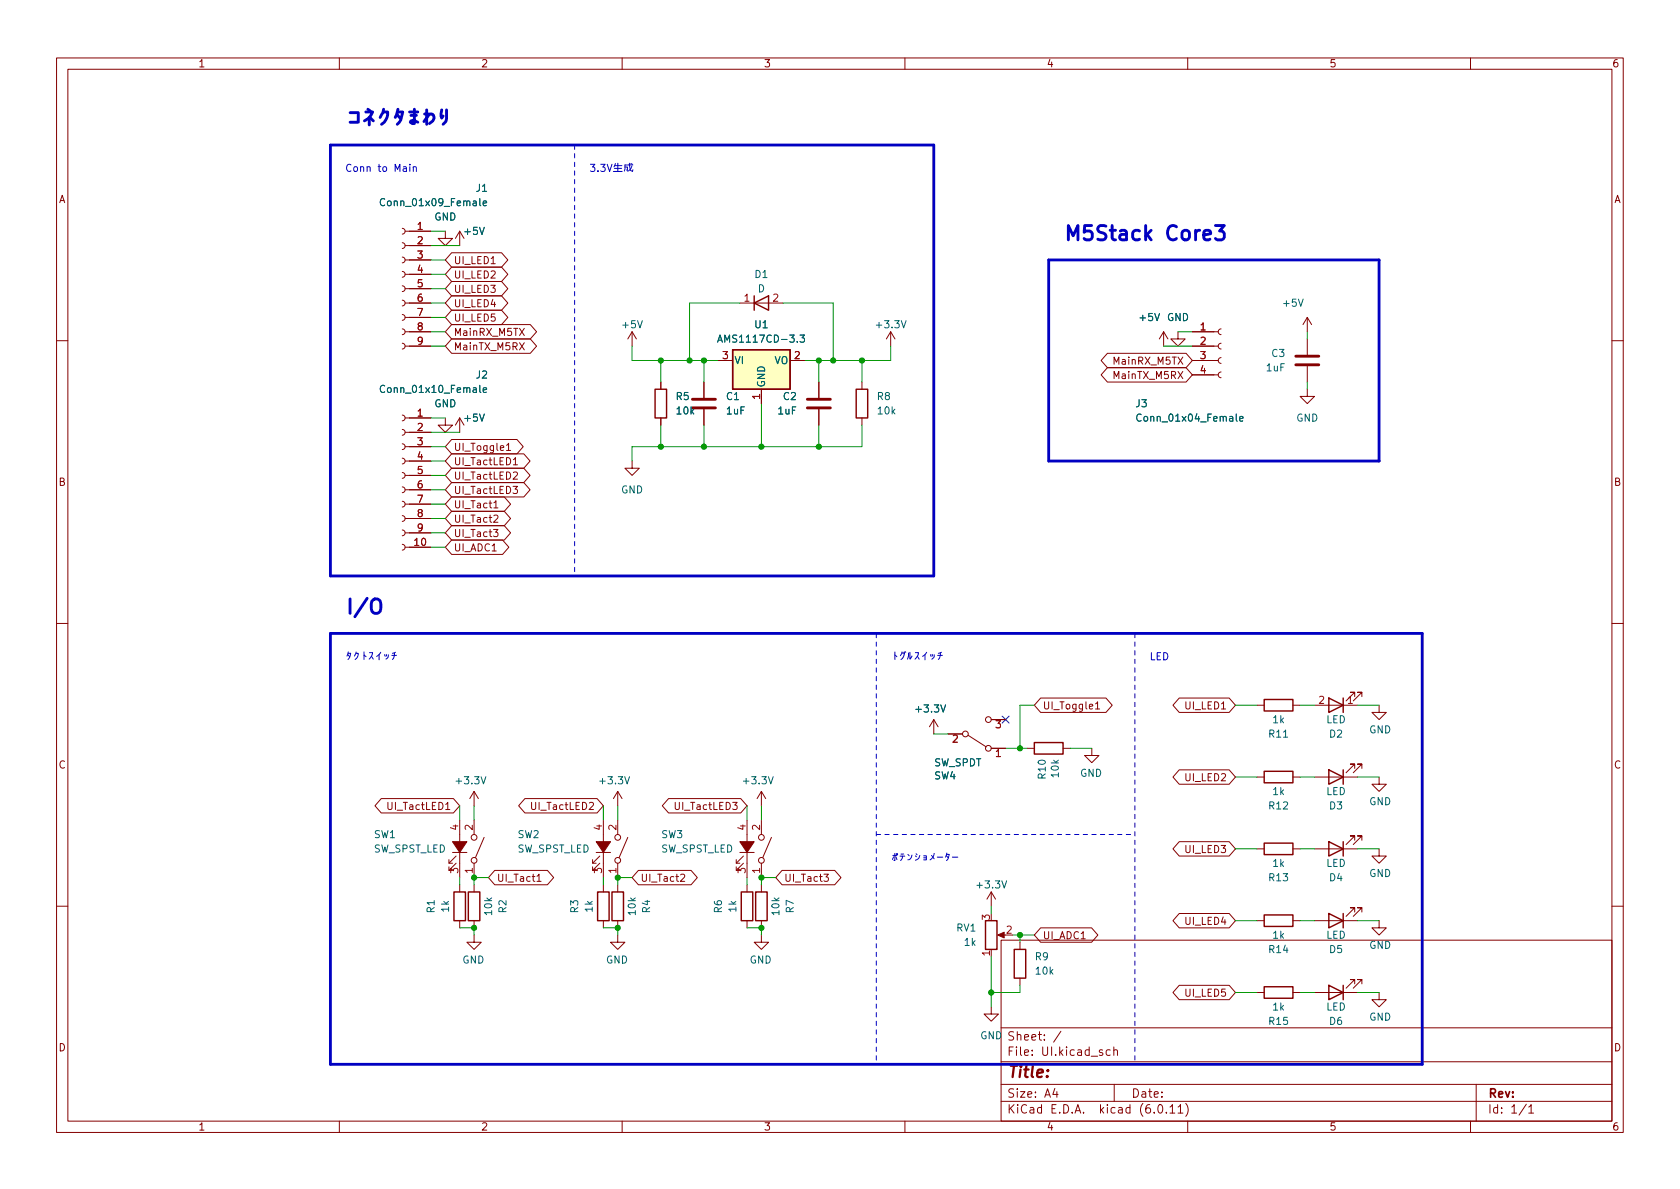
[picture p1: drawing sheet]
<svg xmlns="http://www.w3.org/2000/svg" width="297mm" height="210mm" viewBox="0 0 297 210" stroke-linecap="round" stroke-linejoin="round" font-family="sans-serif">
<g fill="none" stroke="#840000" stroke-width=".18">
<path d="M10 10.2h277v190.1h-277zM12 12.2h273v186.1h-273zM60 10.2v2M110 10.2v2M160 10.2v2M210 10.2v2M260 10.2v2M71.1 58.2l.4 .1 .1 .4-.1 .3-.4 .2M71.1 55.6l.4 .2 .1 .3-.1 .4-.4 .1M71.1 53.1l.4 .1 .1 .4-.1 .3-.4 .2M71.1 50.5l.4 .2 .1 .3-.1 .4-.4 .2M71.1 48l.4 .1 .1 .4-.1 .4-.4 .1"/>
<path d="M71.1 45.5l.4 .1 .1 .4-.1 .3-.4 .2M71.1 42.9l.4 .2 .1 .3-.1 .4-.4 .1M71.1 40.4l.4 .1 .1 .4-.1 .3-.4 .2M71.6 58.7h4.6M71.6 53.6h4.6M71.6 56.1h4.6M71.6 51h4.6M71.6 48.5h4.6M71.6 46h4.6M71.6 43.4h4.6M71.6 40.9h4.6M78.7 40.9v1.3h1.3l-1.3 1.2-1.2-1.2h1.2"/>
<path d="M79.9 52.3h8.8l1.1 1.3-1.1 1.3h-8.8l-1.2-1.3zM79.9 47.2h8.8l1.1 1.3-1.1 1.3h-8.8l-1.2-1.3zM79.9 49.8h8.8l1.1 1.2-1.1 1.3h-8.8l-1.2-1.3zM79.9 44.7h8.8l1.1 1.3-1.1 1.2h-8.8l-1.2-1.2zM79.9 54.9h8.8l1.1 1.2-1.1 1.3h-8.8l-1.2-1.3zM79.9 57.4h13.9l1.1 1.3-1.1 1.2h-13.9l-1.2-1.2zM79.9 59.9h13.9l1.1 1.3-1.1 1.3h-13.9l-1.2-1.3zM80.5 42.2l.8-1.3v2.5M111.8 58.7l-.8 1.2M111.8 58.7v2.5M111.8 58.7l.7 1.2M130.8 53.6h7.6"/>
<path d="M157.5 58.7l-.8 1.2M157.5 58.7v2.5M157.5 58.7l.7 1.2M205.7 58.7l.8 1.2M205.7 58.7v2.5M205.7 58.7l-.7 1.2M208.3 58.7v1.2h-1.3l1.3 1.3 1.2-1.3h-1.2M210.8 58.7h4.6M215.9 58.2l-.4 .1-.1 .4 .1 .3 .4 .2M231.1 56.1v2.6M231.1 59.9v2.8M231.1 56.1l.8 1.3"/>
<path d="M231.1 56.1l-.7 1.3M10 60.2h2M71.1 60.7l.4 .1 .1 .4-.1 .4-.4 .1M71.1 78.5l.4 .1 .1 .4-.1 .3-.4 .2M71.1 75.9l.4 .2 .1 .3-.1 .4-.4 .2M71.1 73.4l.4 .1 .1 .4-.1 .4-.4 .1M71.6 61.2h4.6M71.6 79h4.6M71.6 76.4h4.6M71.6 73.9h4.6M78.7 73.9v1.3h1.3l-1.3 1.2-1.2-1.2h1.2M79.9 77.7h11.5l1.1 1.3-1.1 1.3h-11.5l-1.2-1.3z"/>
<path d="M80.5 75.2l.8-1.3v2.5M89.6 78.7l.3-.3v1.3M89.6 79.7h.7M116.8 67.6v1.2M116.8 73.9v1.3M124.5 67.6v2.8M124.5 72.4v2.8M127 63.7h2.5M134.6 68.8v2.6M139.7 63.7h2.5M144.8 67.6v2.8M144.8 72.4v2.8"/>
<path d="M152.4 67.6v1.2M152.4 73.9v1.3M195.8 65h13.9l1.1 1.3-1.1 1.3h-13.9l-1.1-1.3zM195.8 62.5h13.9l1.1 1.2-1.1 1.3h-13.9l-1.1-1.3zM210.8 63.7h4.6M210.8 66.3h4.6M210.8 61.2h4.6M215.9 65.8l-.4 .1-.1 .4 .1 .3 .4 .2M215.9 63.2l-.4 .2-.1 .3 .1 .4 .4 .2M215.9 60.7l-.4 .1-.1 .4 .1 .4 .4 .1M231.1 68.8v1.3h-1.2l1.2 1.3 1.3-1.3h-1.3M231.1 64.8v2.8"/>
<path d="M285 60.2h2M71.1 96.3l.4 .1 .1 .4-.1 .3-.4 .2M71.1 93.7l.4 .2 .1 .3-.1 .4-.4 .1M71.1 91.2l.4 .1 .1 .4-.1 .3-.4 .2M71.1 88.6l.4 .2 .1 .3-.1 .4-.4 .2M71.1 86.1l.4 .1 .1 .4-.1 .4-.4 .1M71.1 83.6l.4 .1 .1 .4-.1 .3-.4 .2M71.1 81l.4 .2 .1 .3-.1 .4-.4 .1M71.6 96.8h4.6M71.6 94.2h4.6M71.6 91.7h4.6M71.6 89.1h4.6"/>
<path d="M71.6 86.6h4.6M71.6 84.1h4.6M71.6 81.5h4.6M79.9 93h9.3l1.1 1.2-1.1 1.3h-9.3l-1.2-1.3zM79.9 87.9h9.3l1.1 1.2-1.1 1.3h-9.3l-1.2-1.3zM79.9 90.4h9.3l1.1 1.3-1.1 1.3h-9.3l-1.2-1.3zM79.9 95.5h9l1.1 1.3-1.1 1.2h-9l-1.2-1.2zM79.9 80.3h12.7l1.1 1.2-1.1 1.3h-12.7l-1.2-1.3zM79.9 82.8h12.7l1.1 1.3-1.1 1.2h-12.7l-1.2-1.2zM79.9 85.3h12.7l1.1 1.3-1.1 1.3h-12.7l-1.2-1.3zM87.3 93.6h.7l-.4 .5 .4 .1v.6l-.2 .1-.5-.1M87.3 88.9l.4-.4v1.3"/>
<path d="M87.3 91.2l.5-.1 .2 .3-.7 1h.7M87.3 89.8h.7M90.7 86h.8l-.4 .5 .3 .1v.6l-.1 .1-.6-.1M90.8 81.3l.3-.4v1.3M90.8 83.6l.5-.1 .2 .3-.8 .9h.8M90.8 82.2h.7M111.8 81.5v1.3h1.2l-1.2 1.3-1.3-1.3h1.3M10 110.2h2M285 110.2h2M83.8 139.9v2.6M83.8 139.9l-.7 1.3M83.8 139.9l.8 1.3"/>
<path d="M109.2 139.9v2.6M109.2 139.9l-.7 1.3M109.2 139.9l.8 1.3M134.6 139.9v2.6M134.6 139.9l-.7 1.3M134.6 139.9l.8 1.3M165.1 127.2l-.8 1.3M165.1 127.2v2.6M165.1 127.2l.8 1.3M167.6 129.8h2.6M171.2 130l3.2 2.1M175.3 132.3h2.5"/>
<path d="M175.3 127.2h2.5M181.6 132.3h1.3M184 123.4h11.5l1.2 1.3-1.2 1.3h-11.5l-1.1-1.3zM188 132.3h1.2M193 132.3v1.3h-1.2l1.2 1.3 1.3-1.3h-1.3M193.7 124.5l.4-.4v1.3M193.7 125.4h.7M208.5 136.1h8.8l1.1 1.3-1.1 1.3h-8.8l-1.1-1.3zM208.5 123.4h8.8l1.1 1.3-1.1 1.3h-8.8l-1.1-1.3zM222.2 137.4h1.3M222.2 124.7h1.3M228.6 137.4h1.3"/>
<path d="M228.6 124.7h1.3M232.4 137.4h7.6M232.4 124.7h7.6M239.5 135.9v-.8h-.7h.7l-1.5 1.5M239.5 123.2v-.8h-.7h.7l-1.5 1.5M240.8 135.9v-.8h-.8h.8l-1.5 1.5M240.8 123.2v-.8h-.8h.8l-1.5 1.5M243.8 124.7v1.3h-1.2l1.2 1.2 1.3-1.2h-1.3M243.8 137.4v1.3h-1.2l1.2 1.2 1.3-1.2h-1.3M67.4 141.2h12.8l1.1 1.3-1.1 1.3h-12.8l-1.1-1.3zM78.8 142.2l.4-.3v1.3M78.8 143.2h.7"/>
<path d="M79.4 152v.6h.6M80 150.7h2.5M80.6 152.6l-1.2 1.3M80.6 151.4l-1.2 1.2M81.3 145v10.2M81.3 156.5v1.2M83.8 145v2.6M83.8 152.6v2.6M83.8 156.5v1.2M85.6 148.1l-1.5 3.5M87.5 153.9h9.3l1.1 1.3-1.1 1.3h-9.3l-1.1-1.3zM92.8 141.2h12.8l1.1 1.3-1.1 1.3h-12.8l-1.1-1.3z"/>
<path d="M94.9 154.9l.4-.3v1.3M94.9 155.9h.8M104.2 142l.5-.1 .2 .3-.8 1h.8M104.8 152v.6h.6M105.4 150.7h2.5M106 152.6l-1.2 1.3M106 151.4l-1.2 1.2M106.7 145v10.2M106.7 156.5v1.2M109.2 145v2.6M109.2 152.6v2.6M109.2 156.5v1.2"/>
<path d="M111 148.1l-1.5 3.5M112.9 153.9h9.3l1.1 1.3-1.1 1.3h-9.3l-1.1-1.3zM118.2 141.2h12.8l1.1 1.3-1.1 1.3h-12.8l-1.1-1.3zM120.3 154.7l.5-.1 .3 .3-.8 1h.8M129.5 141.9h.8l-.4 .5 .4 .1v.5l-.2 .2-.6-.2M130.2 152v.6h.6M130.8 150.7h2.5M131.4 152.6l-1.2 1.3M131.4 151.4l-1.2 1.2M132.1 145v10.2M132.1 156.5v1.2M134.6 145v2.6"/>
<path d="M134.6 152.6v2.6M134.6 156.5v1.2M136.4 148.1l-1.5 3.5M138.3 153.9h9.3l1.1 1.3-1.1 1.3h-9.3l-1.1-1.3zM145.7 154.6h.8l-.5 .5 .4 .1v.5l-.2 .2-.5-.2M175.3 157.7v2.6M175.3 157.7l-.8 1.3M175.3 157.7l.7 1.3M208.5 148.8h8.8l1.1 1.3-1.1 1.3h-8.8l-1.1-1.3zM222.2 150.1h1.3M228.6 150.1h1.3M232.4 150.1h7.6"/>
<path d="M239.5 148.6v-.8h-.7h.7l-1.5 1.5M240.8 148.6v-.8h-.8h.8l-1.5 1.5M243.8 150.1v1.3h-1.2l1.2 1.2 1.3-1.2h-1.3M10 160.2h2M81.3 162.8v1.3M83.8 165.3v1.3h-1.3l1.3 1.3 1.3-1.3h-1.3M83.8 162.8v1.3M106.7 162.8v1.3M109.2 165.3v1.3h-1.3l1.3 1.3 1.3-1.3h-1.3M109.2 162.8v1.3M132.1 162.8v1.3M134.6 165.3v1.3h-1.3l1.3 1.3 1.3-1.3h-1.3"/>
<path d="M134.6 162.8v1.3M175.3 178v1.3h1.2l-1.2 1.3-1.3-1.3h1.3M175.3 167.9v1.3M176.8 165.3h1M177 166.3h108v32h-108zM180.3 166.6v1.3M180.3 173v1.2M184 164.1h9l1.1 1.2-1.1 1.3h-9l-1.1-1.3zM208.5 174.2h8.8l1.1 1.3-1.1 1.3h-8.8l-1.1-1.3zM208.5 161.5h8.8l1.1 1.3-1.1 1.3h-8.8l-1.1-1.3zM222.2 175.5h1.3M222.2 162.8h1.3"/>
<path d="M228.6 175.5h1.3M228.6 162.8h1.3M232.4 175.5h7.6M232.4 162.8h7.6M239.5 174v-.8h-.7h.7l-1.5 1.5M239.5 161.3v-.8h-.7h.7l-1.5 1.5M240.8 174v-.8h-.8h.8l-1.5 1.5M240.8 161.3v-.8h-.8h.8l-1.5 1.5M243.8 175.5v1.3h-1.2l1.2 1.2 1.3-1.2h-1.3M243.8 162.8v1.3h-1.2l1.2 1.2 1.3-1.2h-1.3M285 160.2h2M60 198.3v2"/>
<path d="M110 198.3v2M160 198.3v2M177 194.8h108M177 191.8h108M177 187.8h108M177 181.8h108M182.5 186.5v.1M182.5 185.7v.1M184.6 183.8v.1M184.6 183v.1M187.6 182.4l-1.3 1.9M196.9 185.8l.2-.2 .4 .1 .1 .9"/>
<path d="M197 191.8v3M209.6 195.1a1.72 1.72 0 0 1 0 2.3M210 198.3v2M260 198.3v2M261 191.8v6.5M270.3 195.8l.4-.5v1.5M270.3 196.8h.9"/>
<circle cx="170.7" cy="129.8" r=".51"/>
<circle cx="174.8" cy="127.2" r=".51"/>
<circle cx="174.8" cy="132.3" r=".51"/>
<circle cx="83.8" cy="148.1" r=".51"/>
<circle cx="83.8" cy="152.1" r=".51"/>
<circle cx="109.2" cy="148.1" r=".51"/>
<circle cx="109.2" cy="152.1" r=".51"/>
<circle cx="134.6" cy="148.1" r=".51"/>
<circle cx="134.6" cy="152.1" r=".51"/>
</g>
<g fill="none" stroke="#840000" stroke-width=".25">
<path d="M133.3 53.6l2.6-1.3v2.6zM133.3 52.3v2.6M115.8 68.8h2.1v5.1h-2.1zM129.5 61.8h10.2v7h-10.2zM151.4 68.8h2v5.1h-2zM182.9 131.3h5.1v2h-5.1zM223.5 123.7h5.1v2h-5.1zM223.5 136.4h5.1v2h-5.1zM234.9 136.1l2.6 1.3-2.6 1.3zM234.9 123.4l2.6 1.3-2.6 1.3zM237.5 123.4v2.6M237.5 136.1v2.6"/>
<path d="M80.3 157.7h2v5.1h-2zM82.8 157.7h2v5.1h-2zM105.7 157.7h2v5.1h-2zM108.2 157.7h2v5.1h-2zM131.1 157.7h2v5.1h-2zM133.6 157.7h2v5.1h-2zM223.5 149.1h5.1v2h-5.1zM234.9 148.8l2.6 1.3-2.6 1.3zM237.5 148.8v2.6M174.2 162.8h2.1v5.1h-2.1zM179.3 167.9h2.1v5.1h-2.1zM223.5 174.5h5.1v2h-5.1z"/>
<path d="M223.5 161.8h5.1v2h-5.1zM234.9 174.2l2.6 1.3-2.6 1.3zM234.9 161.5l2.6 1.3-2.6 1.3zM237.5 161.5v2.6M237.5 174.2v2.6"/>
</g>
<path d="M129.5 61.8h10.2v7h-10.2z" fill="#ffffc2" stroke="#ffffc2" stroke-width=".18"/>
<g fill="none" stroke="#006464" stroke-width=".18">
<path d="M84.8 35.1v1.1l.2 .2M85.4 36l.6-.2v-.2l-.4-.1-.2 .2 .1 .6h.5M84.8 40.2l.4 1.3 .4-1.3M112.7 56.7l.5 1.3 .4-1.3M141.5 59.2h.7l-.4 .5 .4 .1v.6l-.2 .1-.5-.1M159.4 56.7l.4 1.3 .4-1.3M204.2 55.4l.4 1.3 .4-1.3M229.6 52.9l.4 1.3 .4-1.3M84.8 73.2l.4 1.3 .4-1.3M84.8 68.1v1.1l.2 .2M85.4 69l.6-.1v-.3h-.4l-.2 .1 .1 .6h.5M141 60.4v.1"/>
<path d="M218.6 73.2v1.1l.2 .2M219.2 74.1l.6-.2-.1-.2-.3-.1-.2 .2v.6h.5M85.1 137.3l.4 1.3 .4-1.3M110.5 137.3l.4 1.3 .4-1.3M135.9 137.3l.4 1.3 .4-1.3M166.3 124.6l.5 1.3 .4-1.3M226.9 130.4h.8M177.1 155.8l.5 1.2 .4-1.2"/>
</g>
<path d="M122.4 72.1h4.1M122.4 70.6h4.1M142.7 72.1h4.1M142.7 70.6h4.1M229.1 64.5h4.1M229.1 63h4.1" fill="none" stroke="#840000" stroke-width=".51"/>
<g fill="#840000" stroke="#840000" stroke-width=".18">
<path d="M80 148.8h2.5l-1.2 1.9z"/>
<path d="M105.4 148.8h2.5l-1.2 1.9z"/>
<path d="M176.4 165.3l1.1-.5v1.1z"/>
<path d="M130.8 148.8h2.5l-1.2 1.9z"/>
</g>
<path d="M168.5 130.1l.5-.1 .3 .3-.8 1h.8M176.1 127.4h.8l-.4 .5 .3 .1v.6l-.1 .1-.6-.1M176.2 132.9l.3-.4v1.3" fill="none" stroke="#a90000" stroke-width=".18"/>
<path d="M65.8 106.3a.85 .85 0 0 1 .9-.4 .85 .85 0 0 1 .6 .9v.8a.85 .85 0 0 1-.8 .9 .85 .85 0 0 1-.9-.9z" fill="none" stroke="#0000c2" stroke-width=".51"/>
<g fill="none" stroke="#0000c2" stroke-width=".18">
<path d="M104.4 29h.8l-.4 .5 .3 .2v.5l-.2 .1-.5-.1M105.7 30.2v.1M106.2 29h.8l-.4 .5 .3 .2v.5l-.1 .1-.6-.1M107.4 29l.4 1.3 .4-1.3M108.4 30.3h1.6M108.6 29.8h1.3M108.7 29.3h1.3M108.8 28.9l-.2 .6M109.2 28.9v1.4M110.5 29.5h.4v.6h-.2M111.3 28.9l.2 1.2 .3 .2 .1-.3M111.5 28.9l.3 .1"/>
<path d="M111.7 29.4l-.2 .4-.3 .4-.3 .1M111.9 29.2h-1.4l-.1 1.1"/>
</g>
<path d="M101.6 25.6v76.2M154.9 112v76.2M200.7 112v76.2M154.9 147.6h45.8" fill="none" stroke="#0000c2" stroke-width=".18" stroke-dasharray=".8 .8"/>
<path d="M58.4 25.6h106.7v76.2h-106.7zM185.4 46h58.4v35.5h-58.4zM58.4 112h193.1v76.2h-193.1z" fill="none" stroke="#0000c2" stroke-width=".5"/>
<g fill="none" stroke="#009600" stroke-width=".18">
<path d="M76.2 53.6h2.5M76.2 43.4h5.1M76.2 58.7h2.5M76.2 56.1h2.5M76.2 48.5h2.5M76.2 40.9h2.5M76.2 51h2.5M76.2 46h2.5M130.8 53.6h-8.9v10.1M138.4 53.6h8.9v10.1M208.3 58.7h2.5M231.1 58.7v1.2"/>
<path d="M76.2 79h2.5M76.2 61.2h2.5M76.2 73.9h2.5M76.2 76.4h5.1M111.8 61.2v2.5h15.2M116.8 63.7v3.9M116.8 75.2v3.8M124.5 63.7v3.9M124.5 75.2v3.8M134.6 71.4v7.6M144.8 63.7v3.9M144.8 75.2v3.8"/>
<path d="M152.4 75.2v3.8h-40.6v2.5M152.4 63.7v3.9M157.5 61.2v2.5h-15.3M205.7 61.2h5.1M231.1 67.6v1.2M76.2 89.1h2.5M76.2 94.2h2.5M76.2 84.1h2.5M76.2 81.5h2.5M76.2 86.6h2.5M76.2 91.7h2.5M76.2 96.8h2.5"/>
<path d="M165.1 129.8h2.5M177.8 132.3h3.8M182.9 124.7h-2.6v7.6M189.2 132.3h3.8M218.4 124.7h3.8M218.4 137.4h3.8M229.9 124.7h2.5M229.9 137.4h2.5M240 124.7h3.8M240 137.4h3.8M81.3 142.5v2.5M81.3 155.2v1.3"/>
<path d="M83.8 142.5v2.5M86.4 155.2h-2.6v1.3M106.7 142.5v2.5M106.7 155.2v1.3M109.2 142.5v2.5M111.8 155.2h-2.6v1.3M132.1 142.5v2.5M132.1 155.2v1.3M134.6 142.5v2.5M137.2 155.2h-2.6v1.3M218.4 150.1h3.8M229.9 150.1h2.5"/>
<path d="M240 150.1h3.8M81.3 164.1h2.5v1.2M106.7 164.1h2.5v1.2M132.1 164.1h2.5v1.2M175.3 160.3v1.2M175.3 169.2v8.8M179.1 165.3h3.8M180.3 165.3v1.3M180.3 174.2v1.3h-5M218.4 162.8h3.8M218.4 175.5h3.8M229.9 162.8h2.5"/>
<path d="M229.9 175.5h2.5M240 162.8h3.8M240 175.5h3.8"/>
</g>
<path d="M177.2 126.6l1.2 1.3M178.4 126.6l-1.2 1.3" fill="none" stroke="#000084" stroke-width=".18"/>
<g fill="#009600" stroke="#009600" stroke-width=".18">
<circle cx="144.8" cy="79" r=".46"/>
<circle cx="144.8" cy="63.7" r=".46"/>
<circle cx="134.6" cy="79" r=".46"/>
<circle cx="147.3" cy="63.7" r=".46"/>
<circle cx="152.4" cy="63.7" r=".46"/>
<circle cx="124.5" cy="79" r=".46"/>
<circle cx="116.8" cy="79" r=".46"/>
<circle cx="124.5" cy="63.7" r=".46"/>
<circle cx="121.9" cy="63.7" r=".46"/>
<circle cx="180.3" cy="165.3" r=".46"/>
<circle cx="109.2" cy="155.2" r=".46"/>
<circle cx="109.2" cy="164.1" r=".46"/>
<circle cx="134.6" cy="164.1" r=".46"/>
<circle cx="180.3" cy="132.3" r=".46"/>
<circle cx="175.3" cy="175.5" r=".46"/>
<circle cx="134.6" cy="155.2" r=".46"/>
<circle cx="83.8" cy="164.1" r=".46"/>
<circle cx="83.8" cy="155.2" r=".46"/>
<circle cx="116.8" cy="63.7" r=".46"/>
</g>
<g font-size="3.5" fill="#0000c2">
<text x="61" y="22.2">þÿ0³0Í0¯0¿0~0•0Š</text>
<text x="188" y="42.5">M5Stack</text>
<text x="206.1" y="42.5">Core3</text>
<text x="61" y="108.6">I/O</text>
</g>
<text font-size="2.8" fill="#840000" x="178" y="191.2">Title:</text>
<g font-size="2.1" fill="#840000">
<text x="178" y="184.5">Sheet:</text>
<text x="178" y="187.2">File:</text>
<text x="184.4" y="187.2">UI.kicad_sch</text>
<text x="178" y="197.4">KiCad</text>
<text x="178" y="194.6">Size:</text>
<text x="184.7" y="194.6">A4</text>
<text x="185.7" y="197.4">E.D.A.</text>
<text x="194.6" y="197.4">kicad</text>
<text x="200" y="194.6">Date:</text>
<text x="201.8" y="197.4">(6.0.11)</text>
<text x="263" y="194.6">Rev:</text>
<text x="263" y="197.4">Id:</text>
<text x="267.1" y="197.4">1/1</text>
</g>
<g font-size="1.8" fill="#840000">
<text x="35" y="12.3">1</text>
<text x="85" y="12.3">2</text>
<text x="135" y="12.3">3</text>
<text x="185" y="12.3">4</text>
<text x="235" y="12.3">5</text>
<text x="285" y="12.3">6</text>
<text x="10.4" y="36.3">A</text>
<text x="285.4" y="36.3">A</text>
<text x="80.2" y="47.1">UI_LED1</text>
<text x="80.2" y="49.6">UI_LED2</text>
<text x="80.2" y="52.2">UI_LED3</text>
<text x="80.2" y="54.7">UI_LED4</text>
<text x="80.2" y="57.2">UI_LED5</text>
<text x="80.2" y="59.8">MainRX_M5TX</text>
<text x="80.2" y="62.3">MainTX_M5RX</text>
<text x="196.6" y="64.9">MainRX_M5TX</text>
<text x="196.6" y="67.4">MainTX_M5RX</text>
<text x="80.2" y="80.1">UI_Toggle1</text>
<text x="80.2" y="82.6">UI_TactLED1</text>
<text x="10.3" y="86.3">B</text>
<text x="80.2" y="85.2">UI_TactLED2</text>
<text x="80.2" y="87.7">UI_TactLED3</text>
<text x="285.3" y="86.3">B</text>
<text x="80.2" y="95.3">UI_Tact3</text>
<text x="80.2" y="90.3">UI_Tact1</text>
<text x="80.2" y="92.8">UI_Tact2</text>
<text x="80.2" y="97.9">UI_ADC1</text>
<text x="184.3" y="125.8">UI_Toggle1</text>
<text x="209.3" y="125.8">UI_LED1</text>
<text x="10.3" y="136.3">C</text>
<text x="285.3" y="136.3">C</text>
<text x="68.2" y="143.6">UI_TactLED1</text>
<text x="93.6" y="143.6">UI_TactLED2</text>
<text x="119" y="143.6">UI_TactLED3</text>
<text x="209.3" y="138.5">UI_LED2</text>
<text x="209.3" y="151.2">UI_LED3</text>
<text x="87.8" y="156.3">UI_Tact1</text>
<text x="113.2" y="156.3">UI_Tact2</text>
<text x="138.6" y="156.3">UI_Tact3</text>
<text x="184.3" y="166.5">UI_ADC1</text>
<text x="209.3" y="163.9">UI_LED4</text>
<text x="209.3" y="176.6">UI_LED5</text>
<text x="10.3" y="186.3">D</text>
<text x="285.3" y="186.3">D</text>
<text x="35" y="200.3">1</text>
<text x="85" y="200.3">2</text>
<text x="135" y="200.3">3</text>
<text x="185" y="200.3">4</text>
<text x="235" y="200.3">5</text>
<text x="285" y="200.3">6</text>
</g>
<g font-size="1.8" fill="#0000c2">
<text x="61" y="30.4">Conn</text>
<text x="66.8" y="30.4">to</text>
<text x="69.8" y="30.4">Main</text>
<text x="61" y="116.7">þÿ0¿0¯0È0¹0¤0Ã0Á</text>
<text x="157.5" y="116.7">þÿ0È0°0ë0¹0¤0Ã0Á</text>
<text x="203.2" y="116.7">LED</text>
<text x="157.5" y="152.3">þÿ0Ý0Æ0ó0·0ç0á0ü0¿0ü</text>
</g>
<g font-size="1.8" fill="#006464">
<text x="84" y="34.3">J1</text>
<text x="66.9" y="36.8">Conn_01x09_Female</text>
<text x="76.7" y="39.4">GND</text>
<text x="81.8" y="41.9">+5V</text>
<text x="133.3" y="49.5">D1</text>
<text x="133.9" y="52.1">D</text>
<text x="109.7" y="58.4">+5V</text>
<text x="133.3" y="58.4">U1</text>
<text x="154.6" y="58.4">+3.3V</text>
<text x="201.2" y="57.2">+5V</text>
<text x="206.3" y="57.2">GND</text>
<text x="226.6" y="54.6">+5V</text>
<text x="126.7" y="61">AMS1117CD-3.3</text>
<text x="129.8" y="64.8">VI</text>
<text x="136.9" y="64.8">VO</text>
<text x="224.7" y="63.5">C3</text>
<text x="66.9" y="69.9">Conn_01x10_Female</text>
<text x="84" y="67.3">J2</text>
<text x="119.4" y="71.1">R5</text>
<text x="128.3" y="71.1">C1</text>
<text x="135.6" y="68.6" transform="rotate(-90 135.6 68.6)">GND</text>
<text x="138.3" y="71.1">C2</text>
<text x="154.9" y="71.1">R8</text>
<text x="223.7" y="66">1uF</text>
<text x="76.7" y="72.4">GND</text>
<text x="81.8" y="74.9">+5V</text>
<text x="119.4" y="73.7">10k</text>
<text x="128.3" y="73.7">1uF</text>
<text x="137.4" y="73.7">1uF</text>
<text x="154.9" y="73.7">10k</text>
<text x="200.7" y="72.4">J3</text>
<text x="200.7" y="74.9">Conn_01x04_Female</text>
<text x="229.1" y="74.9">GND</text>
<text x="109.7" y="87.6">GND</text>
<text x="161.5" y="126.4">+3.3V</text>
<text x="224.1" y="130.8">R11</text>
<text x="224.9" y="128.3">1k</text>
<text x="234.4" y="128.3">LED</text>
<text x="234.9" y="130.8">D2</text>
<text x="242" y="130.1">GND</text>
<text x="165.1" y="135.9">SW_SPDT</text>
<text x="185.3" y="138" transform="rotate(-90 185.3 138)">R10</text>
<text x="187.6" y="137.7" transform="rotate(-90 187.6 137.7)">10k</text>
<text x="190.9" y="137.7">GND</text>
<text x="80.3" y="139.1">+3.3V</text>
<text x="105.7" y="139.1">+3.3V</text>
<text x="131.1" y="139.1">+3.3V</text>
<text x="165.1" y="138.2">SW4</text>
<text x="224.1" y="143.5">R12</text>
<text x="224.9" y="141">1k</text>
<text x="234.4" y="141">LED</text>
<text x="234.9" y="143.5">D3</text>
<text x="242" y="142.8">GND</text>
<text x="66" y="148.6">SW1</text>
<text x="91.4" y="148.6">SW2</text>
<text x="116.8" y="148.6">SW3</text>
<text x="66" y="151.1">SW_SPST_LED</text>
<text x="91.4" y="151.1">SW_SPST_LED</text>
<text x="116.8" y="151.1">SW_SPST_LED</text>
<text x="224.9" y="153.7">1k</text>
<text x="234.4" y="153.7">LED</text>
<text x="242" y="155.5">GND</text>
<text x="77.2" y="161.6" transform="rotate(-90 77.2 161.6)">R1</text>
<text x="79.8" y="161.5" transform="rotate(-90 79.8 161.5)">1k</text>
<text x="89.9" y="161.6" transform="rotate(-90 89.9 161.6)">R2</text>
<text x="102.6" y="161.6" transform="rotate(-90 102.6 161.6)">R3</text>
<text x="105.2" y="161.5" transform="rotate(-90 105.2 161.5)">1k</text>
<text x="115.3" y="161.6" transform="rotate(-90 115.3 161.6)">R4</text>
<text x="128" y="161.6" transform="rotate(-90 128 161.6)">R6</text>
<text x="130.6" y="161.5" transform="rotate(-90 130.6 161.5)">1k</text>
<text x="140.7" y="161.6" transform="rotate(-90 140.7 161.6)">R7</text>
<text x="172.3" y="157.5">+3.3V</text>
<text x="224.1" y="156.2">R13</text>
<text x="234.9" y="156.2">D4</text>
<text x="87.4" y="162.1" transform="rotate(-90 87.4 162.1)">10k</text>
<text x="112.8" y="162.1" transform="rotate(-90 112.8 162.1)">10k</text>
<text x="138.2" y="162.1" transform="rotate(-90 138.2 162.1)">10k</text>
<text x="169" y="165.1">RV1</text>
<text x="170.3" y="167.6">1k</text>
<text x="224.9" y="166.4">1k</text>
<text x="234.4" y="166.4">LED</text>
<text x="81.7" y="170.8">GND</text>
<text x="107.1" y="170.8">GND</text>
<text x="132.5" y="170.8">GND</text>
<text x="182.9" y="170.2">R9</text>
<text x="182.9" y="172.7">10k</text>
<text x="224.1" y="168.9">R14</text>
<text x="234.9" y="168.9">D5</text>
<text x="242" y="168.2">GND</text>
<text x="224.9" y="179.1">1k</text>
<text x="234.4" y="179.1">LED</text>
<text x="173.2" y="184.2">GND</text>
<text x="224.1" y="181.6">R15</text>
<text x="234.9" y="181.6">D6</text>
<text x="242" y="180.9">GND</text>
</g>
<g font-size="1.8" fill="#a90000">
<text x="73.6" y="40.6">1</text>
<text x="73.6" y="43.2">2</text>
<text x="73.6" y="45.7">3</text>
<text x="73.6" y="48.3">4</text>
<text x="73.6" y="50.8">5</text>
<text x="73.6" y="53.3">6</text>
<text x="131.4" y="53.3">1</text>
<text x="136.5" y="53.3">2</text>
<text x="73.6" y="55.9">7</text>
<text x="73.6" y="58.4">8</text>
<text x="212" y="58.4">1</text>
<text x="73.6" y="61">9</text>
<text x="127.6" y="63.5">3</text>
<text x="140.3" y="63.5">2</text>
<text x="212" y="61">2</text>
<text x="212" y="63.5">3</text>
<text x="134.4" y="70.8" transform="rotate(-90 134.4 70.8)">1</text>
<text x="212" y="66">4</text>
<text x="73.6" y="73.7">1</text>
<text x="73.6" y="76.2">2</text>
<text x="73.6" y="78.7">3</text>
<text x="73.6" y="81.3">4</text>
<text x="73.6" y="83.8">5</text>
<text x="73.6" y="86.4">6</text>
<text x="73.6" y="88.9">7</text>
<text x="73.6" y="91.4">8</text>
<text x="73.6" y="94">9</text>
<text x="73" y="96.5">10</text>
<text x="233" y="124.5">2</text>
<text x="238.1" y="124.5">1</text>
<text x="175.8" y="134.6">1</text>
<text x="81" y="147" transform="rotate(-90 81 147)">4</text>
<text x="83.6" y="147" transform="rotate(-90 83.6 147)">2</text>
<text x="106.4" y="147" transform="rotate(-90 106.4 147)">4</text>
<text x="109" y="147" transform="rotate(-90 109 147)">2</text>
<text x="131.8" y="147" transform="rotate(-90 131.8 147)">4</text>
<text x="134.4" y="147" transform="rotate(-90 134.4 147)">2</text>
<text x="81" y="154.6" transform="rotate(-90 81 154.6)">3</text>
<text x="83.6" y="154.6" transform="rotate(-90 83.6 154.6)">1</text>
<text x="106.4" y="154.6" transform="rotate(-90 106.4 154.6)">3</text>
<text x="109" y="154.6" transform="rotate(-90 109 154.6)">1</text>
<text x="131.8" y="154.6" transform="rotate(-90 131.8 154.6)">3</text>
<text x="134.4" y="154.6" transform="rotate(-90 134.4 154.6)">1</text>
<text x="175" y="162.9" transform="rotate(-90 175 162.9)">3</text>
<text x="177.8" y="165.1">2</text>
<text x="175" y="169.2" transform="rotate(-90 175 169.2)">1</text>
</g>
</svg>
